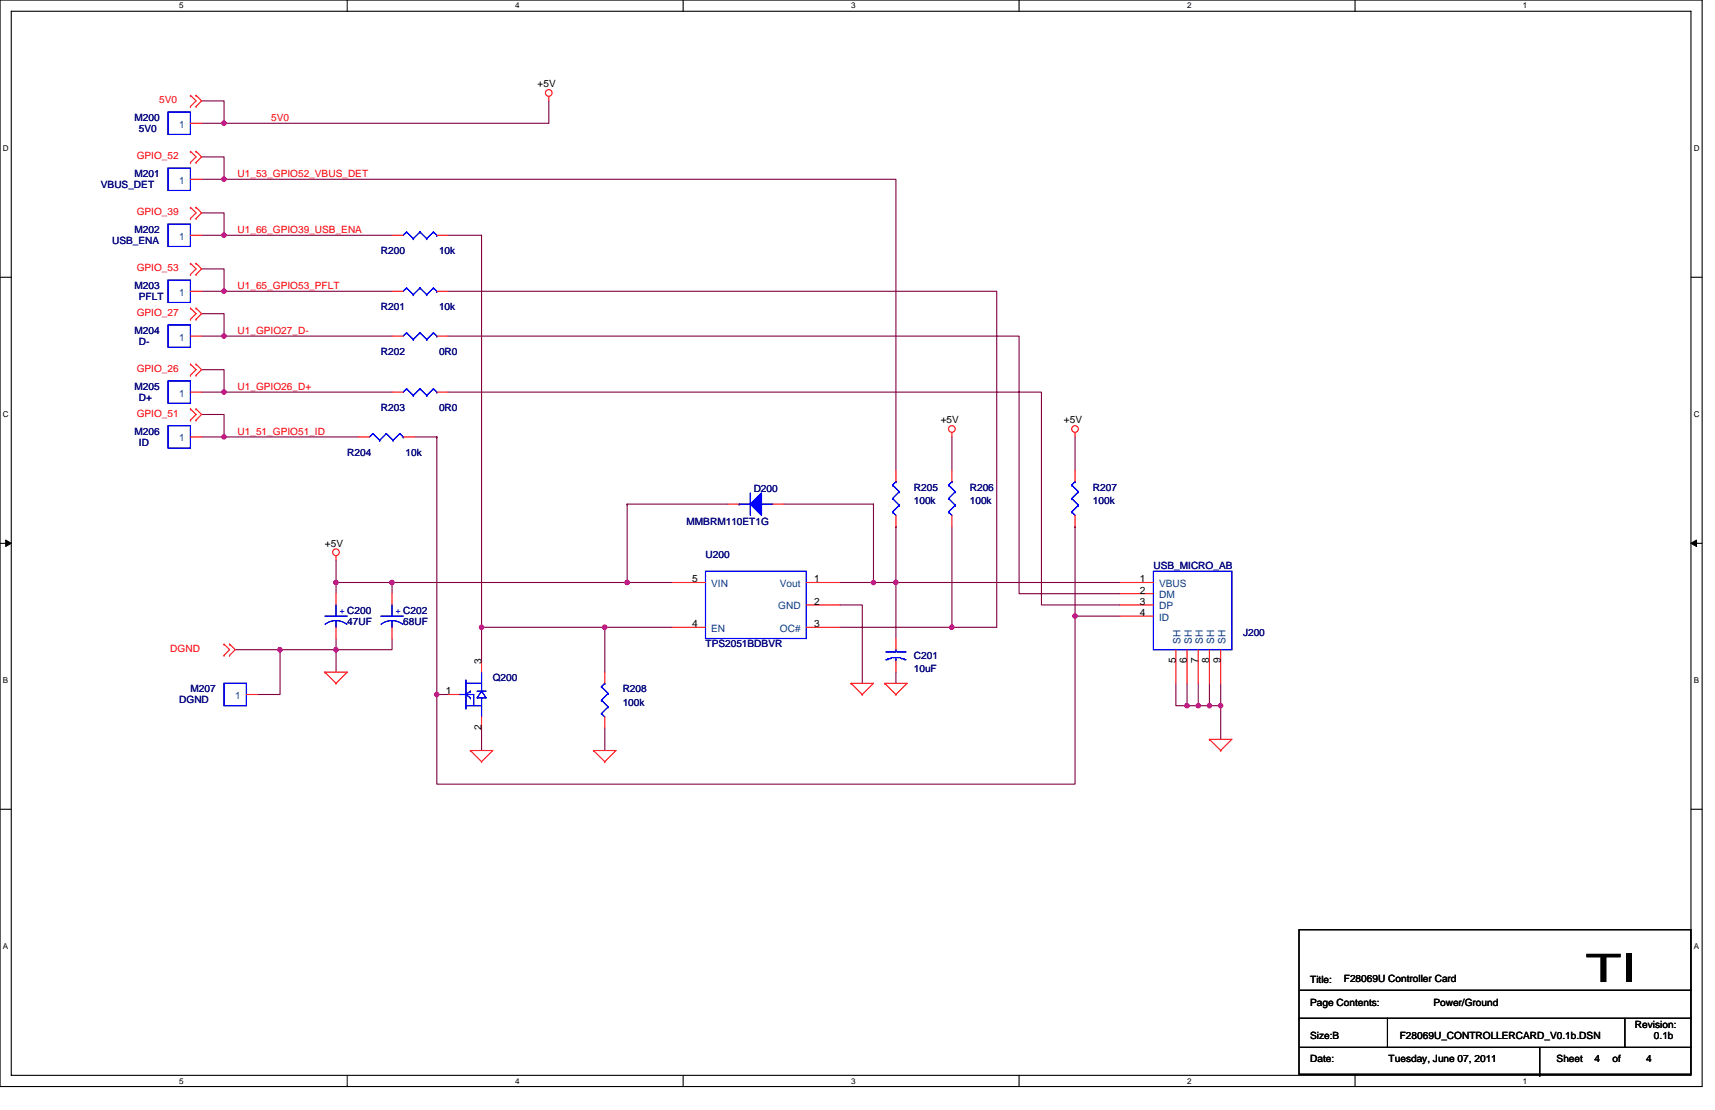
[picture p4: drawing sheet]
<svg xmlns="http://www.w3.org/2000/svg" width="432mm" height="279mm" viewBox="0 0 432 279" stroke-linecap="round" stroke-linejoin="round" font-family="sans-serif">
<path d="M0 0h428.6v273.5h-428.6zM2.8 2.8h422.9v267.9h-422.9z" fill="none" stroke="#000" stroke-width=".28"/>
<g fill="#fff">
<path d="M45.1 .3h1.1v2.3h-1.1z"/>
<path d="M45.1 271h1.1v2.2h-1.1z"/>
</g>
<path d="M87.4 0v2.8M87.4 270.7v2.8" fill="none" stroke="#000" stroke-width=".28"/>
<g fill="#fff">
<path d="M129.7 .3h1.1v2.3h-1.1z"/>
<path d="M129.7 271h1.1v2.2h-1.1z"/>
</g>
<path d="M172 0v2.8M172 270.7v2.8" fill="none" stroke="#000" stroke-width=".28"/>
<g fill="#fff">
<path d="M214.3 .3h1.1v2.3h-1.1z"/>
<path d="M214.3 271h1.1v2.2h-1.1z"/>
</g>
<path d="M256.6 0v2.8M256.6 270.7v2.8" fill="none" stroke="#000" stroke-width=".28"/>
<g fill="#fff">
<path d="M298.9 .3h1.1v2.3h-1.1z"/>
<path d="M298.9 271h1.1v2.2h-1.1z"/>
</g>
<path d="M341.2 0v2.8M341.2 270.7v2.8" fill="none" stroke="#000" stroke-width=".28"/>
<g fill="#fff">
<path d="M383.5 .3h1.1v2.3h-1.1z"/>
<path d="M383.5 271h1.1v2.2h-1.1z"/>
<path d="M.7 36.3h1.5v2.3h-1.5z"/>
<path d="M426.5 36.3h1.4v2.3h-1.4z"/>
<path d="M.7 103.3h1.5v2.2h-1.5z"/>
<path d="M426.5 103.3h1.4v2.2h-1.4z"/>
</g>
<path d="M0 69.8h2.8M425.7 69.8h2.9" fill="none" stroke="#000" stroke-width=".28"/>
<g fill="#fff">
<path d="M.7 170.2h1.4v2.3h-1.4z"/>
<path d="M426.5 170.2h1.3v2.3h-1.3z"/>
</g>
<path d="M0 136.8h2.8M425.7 136.8h2.9" fill="none" stroke="#000" stroke-width=".28"/>
<path d="M1.4 135.9l1.4 .9-1.4 .8zM425.7 136.8l1.4-.9v1.7z" fill="#000" stroke="#000" stroke-width=".25"/>
<g fill="#fff">
<path d="M.7 237.2h1.4v2.2h-1.4z"/>
<path d="M426.4 237.2h1.4v2.2h-1.4z"/>
</g>
<path d="M0 203.7h2.8M425.7 203.7h2.9M327.1 234h98.6v36.4h-98.6zM327.1 256.3h.1M327.1 256.3h98.6M327.3 249.3h98.4M349.3 256.3v7.3M409.1 256.3v7.3M327.3 263.6h98.4M387.7 270.7h.1M387.7 263.6v7.1" fill="none" stroke="#000" stroke-width=".28"/>
<g fill="none" stroke="#800040" stroke-width=".28">
<path d="M50.8 25.4h5.6v5.6h-5.6M50.8 39.5h5.6v5.6h-5.6M56.4 31h.1M138.2 25.4v5.6h-81.8M50.8 53.6h5.6v5.6h-5.6M56.4 45.1h169.2v73.3M56.4 45.1h.1M56.4 59.2h.1M56.4 59.2h42.3M112.8 59.2h8.4M121.2 59.2h.1M121.2 59.2v98.7"/>
<path d="M50.8 79h5.6v5.6h-5.6M50.8 67.7h5.6v5.6M50.8 73.3h5.6M56.4 73.3h.1M56.4 73.3h42.3M112.8 73.3h138.2v84.6h-11.3M50.8 93h5.6v5.7h-5.6M56.4 98.7h.1M56.4 84.6h.1M56.4 98.7h42.3M56.4 84.6h42.3M112.8 98.7h149.4v53.6h19.8"/>
<path d="M112.8 84.6h143.8v64.8h25.4M50.8 104.3h5.6v5.7M50.8 110h5.6M56.4 110h.1M56.4 110h33.8M104.3 110h5.7M110 110h.1M110 110v64.8M239.7 110v8.4M270.7 110v8.4M157.9 126.9v19.7h11.3M157.9 126.9h.1"/>
<path d="M157.9 126.9h25.4M197.4 126.9h22.5M219.9 126.9v19.7h-8.4M219.9 126.9h.1M225.6 132.5v14.1h-5.7M225.6 132.5h.1M239.7 132.5v25.4M270.7 132.5v22.6h11.3M270.7 132.5h.1M84.6 146.6v2.8M84.6 141v5.6M84.6 146.6h14.1v2.8"/>
<path d="M84.6 146.6h.1M98.7 146.6h.1M98.7 146.6h59.2M152.3 157.9h.1M152.3 157.9v11.3M152.3 157.9h-31.1v8.5M152.3 157.9h16.9M211.5 152.3h5.6v19.7M211.5 157.9h28.2M239.7 157.9h.1M270.7 155.1v42.3h-160.7v-22.6M282 146.6h-56.4v14.1"/>
<path d="M59.2 163.5h11.3M70.5 163.5h.1M70.5 163.5v11.3h-5.6M70.5 163.5h14.1M84.6 163.5v5.7M84.6 160.7v2.8M98.7 160.7v2.8h-14.1M110 174.8h2.8M225.6 169.2v2.8M296.1 172v5.6h2.8M298.9 177.6h.1M298.9 177.6h2.8"/>
<path d="M298.9 172v5.6M301.7 177.6h.1M301.7 177.6h2.8M301.7 172v5.6M304.5 177.6h.1M304.5 172v5.6M307.3 177.6h.1M307.3 172v5.6h-2.8M307.3 177.6v8.5M121.2 183.3v5.6M152.3 183.3v5.6"/>
</g>
<g fill="#f0f" stroke="#f0f" stroke-width=".28">
<circle cx="56.4" cy="31" r=".56"/>
<circle cx="270.7" cy="155.1" r=".56"/>
<circle cx="56.4" cy="45.1" r=".56"/>
<circle cx="56.4" cy="98.7" r=".55"/>
<circle cx="56.4" cy="84.6" r=".55"/>
<circle cx="56.4" cy="59.2" r=".56"/>
<circle cx="219.9" cy="146.6" r=".55"/>
<circle cx="157.9" cy="146.6" r=".56"/>
<circle cx="225.5" cy="146.6" r=".55"/>
<circle cx="307.3" cy="177.6" r=".55"/>
<circle cx="304.5" cy="177.6" r=".55"/>
<circle cx="301.7" cy="177.6" r=".55"/>
<circle cx="298.9" cy="177.6" r=".56"/>
<circle cx="152.2" cy="157.9" r=".56"/>
<circle cx="110" cy="174.8" r=".55"/>
<circle cx="121.2" cy="157.9" r=".56"/>
<circle cx="98.7" cy="146.6" r=".55"/>
<circle cx="56.4" cy="110" r=".55"/>
<circle cx="56.4" cy="73.3" r=".56"/>
<circle cx="239.6" cy="157.9" r=".56"/>
<circle cx="84.6" cy="163.5" r=".55"/>
<circle cx="70.5" cy="163.5" r=".55"/>
<circle cx="84.6" cy="146.6" r=".55"/>
</g>
<g fill="none" stroke="#f00" stroke-width=".28">
<path d="M47.9 24h.1M47.9 26.8h.1M47.9 38.1h.1M47.9 24l1.5 1.4-1.5 1.4M47.9 38.1l1.5 1.4-1.5 1.4M47.9 31h2.9M49.4 26.8h.1M49.4 24h.1M49.4 38.1h.1M49.4 24l1.4 1.4-1.4 1.4M49.4 38.1l1.4 1.4-1.4 1.4M138.2 24.3v1.1"/>
<path d="M47.9 40.9h.1M47.9 52.2h.1M47.9 55h.1M47.9 52.2l1.5 1.4-1.5 1.4M47.9 45.1h2.9M47.9 59.2h2.9M49.4 40.9h.1M49.4 55h.1M49.4 52.2h.1M49.4 52.2l1.4 1.4-1.4 1.4M98.7 59.2h2.8M110 59.2h2.8"/>
<path d="M47.9 66.3h.1M47.9 69.1h.1M47.9 77.6h.1M47.9 66.3l1.5 1.4-1.5 1.4M47.9 77.6l1.5 1.4-1.5 1.4M47.9 73.3h2.9M49.4 69.1h.1M49.4 66.3h.1M49.4 77.6h.1M49.4 66.3l1.4 1.4-1.4 1.4M49.4 77.6l1.4 1.4-1.4 1.4M98.7 73.3h2.8"/>
<path d="M110 73.3h2.8M47.9 80.4h.1M47.9 91.7h.1M47.9 94.5h.1M47.9 91.7l1.5 1.3-1.5 1.5M47.9 84.6h2.9M47.9 98.7h2.9M49.4 80.4h.1M49.4 94.5h.1M49.4 91.7h.1M49.4 91.7l1.4 1.3-1.4 1.5M98.7 84.6h2.8"/>
<path d="M98.7 98.7h2.8M110 84.6h2.8M110 98.7h2.8M47.9 102.9h.1M47.9 105.7h.1M47.9 102.9l1.5 1.4-1.5 1.4M47.9 110h2.9M49.4 105.7h.1M49.4 102.9h.1M49.4 102.9l1.4 1.4-1.4 1.4M90.2 110h2.8M101.5 110h2.8"/>
<path d="M225.6 118.4v2.8M239.7 108.8v1.2M239.7 118.4v2.8M270.7 108.8v1.2M270.7 118.4v2.8M84.6 139.9v1.1M183.3 126.9h2.8M194.6 126.9h2.8M225.6 129.7v2.8M239.7 129.7v2.8M270.7 129.7v2.8M84.6 149.4v2.9"/>
<path d="M84.6 157.9v2.8M98.7 149.4v2.9M98.7 157.9v2.8M169.2 157.9h8.4M169.2 146.6h8.4M203 157.9h8.5M203 146.6h8.5M203 152.3h8.5M282 146.6h8.4M282 152.3h8.4M282 149.4h8.4M282 155.1h8.4"/>
<path d="M56.4 162.1h.1M56.4 165h.1M56.4 162.1l1.4 1.4-1.4 1.5M57.8 165h.1M57.8 162.1h.1M57.8 162.1l1.4 1.4-1.4 1.5M62 174.8h2.9M81.8 169.2h5.6l-2.8 2.8M81.8 169.2h.1M81.8 169.2l2.8 2.8M84.6 172h.1M112.8 174.8h2.8"/>
<path d="M121.2 166.4v2.8M152.3 169.2v2.8M214.3 172h5.6l-2.8 2.8M214.3 172h.1M214.3 172l2.8 2.8M217.1 174.8h.1M222.8 172h5.6l-2.8 2.8M222.8 172h.1M222.8 172l2.8 2.8M225.6 174.8h.1M225.6 160.7v2.8M225.6 166.4v2.8"/>
<path d="M296.1 163.5v8.5M298.9 163.5v8.5M301.7 163.5v8.5M304.5 163.5v8.5M307.3 163.5v8.5M118.4 188.9h5.7l-2.9 2.8M118.4 188.9h.1M118.4 188.9l2.8 2.8M121.2 191.7h.1M121.2 180.5v2.8M149.4 188.9h5.7l-2.8 2.8M149.4 188.9h.1"/>
<path d="M149.4 188.9l2.9 2.8M152.3 191.7h.1M152.3 180.5v2.8M304.5 186.1h5.7l-2.9 2.8M304.5 186.1h.1M304.5 186.1l2.8 2.8M307.3 188.9h.1"/>
<circle cx="138.2" cy="23.4" r=".84"/>
<circle cx="239.7" cy="108" r=".84"/>
<circle cx="270.7" cy="108" r=".84"/>
<circle cx="84.6" cy="139" r=".84"/>
</g>
<g fill="none" stroke="#00f" stroke-width=".28">
<path d="M42.3 28.2h5.6v5.6h-5.6zM42.3 42.3h5.6v5.6h-5.6zM42.3 56.4h5.6v5.6h-5.6zM102.4 58.4h.1M102.4 58.4l-.9 .8M102.4 58.4l1.7 1.7M105.7 58.4h.1M105.7 58.4l-1.6 1.7M105.7 58.4l1.7 1.7M109.1 58.4h.1M109.1 58.4l-1.7 1.7M109.1 58.4l.9 .8"/>
<path d="M110 59.2h.1M42.3 70.5h5.6v5.6h-5.6zM102.4 72.5h.1M102.4 72.5l-.9 .8M102.4 72.5l1.7 1.7M104.1 74.2h.1M104.1 60.1h.1M105.7 72.5h.1M105.7 72.5l-1.6 1.7M105.7 72.5l1.7 1.7M107.4 74.2h.1M107.4 60.1h.1"/>
<path d="M109.1 72.5h.1M109.1 72.5l-1.7 1.7M109.1 72.5l.9 .8M110 73.3h.1M42.3 81.8h5.6v5.6h-5.6zM42.3 95.9h5.6v5.6h-5.6zM102.4 83.8h.1M102.4 97.9h.1M102.4 83.8l-.9 .8M102.4 83.8l1.7 1.6M102.4 97.9l-.9 .8M102.4 97.9l1.7 1.6"/>
<path d="M104.1 85.4h.1M104.1 99.5h.1M105.7 83.8h.1M105.7 97.9h.1M105.7 83.8l-1.6 1.6M105.7 83.8l1.7 1.6M105.7 97.9l-1.6 1.6M105.7 97.9l1.7 1.6M107.4 85.4h.1M107.4 99.5h.1M109.1 83.8h.1M109.1 97.9h.1"/>
<path d="M109.1 83.8l-1.7 1.6M109.1 83.8l.9 .8M109.1 97.9l-1.7 1.6M109.1 97.9l.9 .8M110 84.6h.1M110 98.7h.1M42.3 107.1h5.6v5.7h-5.6zM93.9 109.1h.1M93.9 109.1l-.9 .9M93.9 109.1l1.7 1.7M95.6 110.8h.1M97.3 109.1h.1"/>
<path d="M97.3 109.1l-1.7 1.7M97.3 109.1l1.7 1.7M99 110.8h.1M100.7 109.1h.1M100.7 109.1l-1.7 1.7M100.7 109.1l.8 .9M101.5 110h.1M186.1 126.9h.1M186.1 126.9h2.8M188.9 124.1v5.6M191.7 126.9h2.9M224.7 128.9h.1"/>
<path d="M224.7 125.5h.1M224.7 122.1h.1M224.7 128.9l.9 .8M224.7 125.5l1.7 1.7M224.7 122.1l1.7 1.7M225.6 121.2h.1M225.6 121.2l-.9 .9M226.4 127.2h.1M226.4 123.8h.1M226.4 127.2l-1.7 1.7M226.4 123.8l-1.7 1.7M238.8 128.9h.1"/>
<path d="M238.8 125.5h.1M238.8 122.1h.1M238.8 128.9l.9 .8M238.8 125.5l1.7 1.7M238.8 122.1l1.7 1.7M239.7 121.2h.1M239.7 121.2l-.9 .9M240.5 127.2h.1M240.5 123.8h.1M240.5 127.2l-1.7 1.7M240.5 123.8l-1.7 1.7M269.8 128.9h.1"/>
<path d="M269.8 125.5h.1M269.8 122.1h.1M269.8 128.9l.9 .8M269.8 125.5l1.7 1.7M269.8 122.1l1.7 1.7M270.7 121.2h.1M270.7 121.2l-.9 .9M271.5 127.2h.1M271.5 123.8h.1M271.5 127.2l-1.7 1.7M271.5 123.8l-1.7 1.7M81.8 155.1h5.6"/>
<path d="M84.6 156.2l1.4 .2 1.3 .7M84.6 156.2l-1.5 .2-1.2 .7M84.6 156.2v1.7M84.6 152.3v2.8M95.9 155.1h5.6M98.7 156.2l1.4 .2 1.3 .7M98.7 156.2l-1.5 .2-1.3 .7M98.7 156.2v1.7M98.7 152.3v2.8M177.6 143.8h25.4v16.9h-25.4zM290.4 143.8h19.8v19.7h-19.8zM56.4 172h5.6v5.6h-5.6z"/>
<path d="M115.6 174.8h1.7M117.3 171.2v7.3M117.3 174.8h2v2.8M117.3 172h3.9M117.3 177.6h3.9M117.3 174.8l1.1 .9M118.4 174h.1M118.4 175.7h.1M118.4 174l-1.1 .8M120.1 174h2.3M121.2 169.2v4.8M121.2 174l1.2 1.7h-2.3z"/>
<path d="M121.2 174h.1M121.2 175.7h.1M121.2 175.7v4.8M151.4 179.6h.1M151.4 176.2h.1M151.4 172.8h.1M151.4 179.6l.9 .9M151.4 176.2l1.7 1.7M151.4 172.8l1.7 1.7M152.3 172h.1M152.3 172l-.9 .8M153.1 177.9h.1"/>
<path d="M153.1 174.5h.1M153.1 177.9l-1.7 1.7M153.1 174.5l-1.7 1.7M223.6 165.8l-.6 .3M223.6 165.8h.1M224.5 165.5h2.2l.3 .3h.5l.3 .3h.3M224.5 165.5l-.3 .3h-.6M224.5 165.5h.1M225.6 163.5v.6h-2.6M225.6 165.8v.6M225.8 164.1h2.3"/>
</g>
<g fill="#00f" stroke="#00f" stroke-width=".28">
<path d="M191.7 124.1v5.6l-2.8-2.8z" fill-rule="evenodd"/>
<path d="M191.7 124.1v5.6l-2.8-2.8z" fill-rule="evenodd"/>
</g>
<text font-size="9.9" x="399.2" y="247.2">TI</text>
<g font-size="2.5">
<text x="135.3" y="22">+5V</text>
<text x="236.9" y="106.6">+5V</text>
<text x="267.9" y="106.6">+5V</text>
<text x="81.8" y="137.6">+5V</text>
<text x="174.2" y="146.6">5</text>
<text x="205" y="146.6">1</text>
<text x="287" y="146.6">1</text>
<text x="287" y="149.4">2</text>
<text x="205" y="152.3">2</text>
<text x="287" y="152.3">3</text>
<text x="287" y="155.1">4</text>
<text x="174.2" y="157.9">4</text>
<text x="205" y="157.9">3</text>
<text x="121.2" y="167.2" transform="rotate(-90 121.2 167.2)">3</text>
<text x="296" y="166.9" transform="rotate(-90 296 166.9)">5</text>
<text x="298.9" y="166.9" transform="rotate(-90 298.9 166.9)">6</text>
<text x="301.7" y="166.9" transform="rotate(-90 301.7 166.9)">7</text>
<text x="304.5" y="166.9" transform="rotate(-90 304.5 166.9)">8</text>
<text x="307.3" y="166.9" transform="rotate(-90 307.3 166.9)">9</text>
<text x="112.2" y="174.8">1</text>
<text x="121.2" y="183.9" transform="rotate(-90 121.2 183.9)">2</text>
<text x="329.9" y="247.5">Title:</text>
<text x="338.3" y="247.3">F28069U Controller Card</text>
<text x="329.9" y="253.2">Page Contents:</text>
<text x="360.9" y="253.2">Power/Ground</text>
<text x="329.9" y="261.6">Size:B</text>
<text x="352.4" y="261.6">F28069U_CONTROLLERCARD_V0.1b.DSN</text>
<text x="411.6" y="258.8">Revision:</text>
<text x="416.4" y="261.6">0.1b</text>
<text x="329.9" y="267.3">Date:</text>
<text x="349.6" y="267.3">Tuesday, June 07, 2011</text>
<text x="391.9" y="267.3">Sheet</text>
<text x="401.5" y="267.3">4</text>
<text x="406" y="267.3">of</text>
<text x="414.5" y="267.3">4</text>
</g>
<g font-size="2.5" fill="#f00">
<text x="40" y="26">5V0</text>
<text x="68.3" y="30.5">5V0</text>
<text x="34.4" y="40">GPIO_52</text>
<text x="59.8" y="44.6">U1_53_GPIO52_VBUS_DET</text>
<text x="34.4" y="54.1">GPIO_39</text>
<text x="59.8" y="58.7">U1_66_GPIO39_USB_ENA</text>
<text x="34.4" y="68.2">GPIO_53</text>
<text x="59.8" y="72.7">U1_65_GPIO53_PFLT</text>
<text x="34.4" y="79.5">GPIO_27</text>
<text x="59.8" y="84">U1_GPIO27_D-</text>
<text x="34.4" y="93.6">GPIO_26</text>
<text x="59.8" y="98.1">U1_GPIO26_D+</text>
<text x="34.4" y="104.9">GPIO_51</text>
<text x="59.8" y="109.4">U1_51_GPIO51_ID</text>
<text x="42.9" y="164.1">DGND</text>
</g>
<g font-size="2.5" fill="#000080">
<text x="33.8" y="30.5">M200</text>
<text x="35" y="33.3">5V0</text>
<text x="25.4" y="47.4">VBUS_DET</text>
<text x="33.8" y="44.6">M201</text>
<text x="33.8" y="58.7">M202</text>
<text x="28.2" y="61.5">USB_ENA</text>
<text x="95.9" y="64">R200</text>
<text x="110.5" y="64">10k</text>
<text x="33.8" y="72.7">M203</text>
<text x="35" y="75.6">PFLT</text>
<text x="95.9" y="78.1">R201</text>
<text x="110.5" y="78.1">10k</text>
<text x="33.8" y="84">M204</text>
<text x="35" y="86.8">D-</text>
<text x="95.9" y="89.4">R202</text>
<text x="110.5" y="89.4">0R0</text>
<text x="33.8" y="98.1">M205</text>
<text x="35" y="100.9">D+</text>
<text x="95.9" y="103.5">R203</text>
<text x="110.5" y="103.5">0R0</text>
<text x="33.8" y="109.4">M206</text>
<text x="35" y="112.2">ID</text>
<text x="87.4" y="114.7">R204</text>
<text x="102.1" y="114.7">10k</text>
<text x="189.8" y="123.8">D200</text>
<text x="230.1" y="123.5">R205</text>
<text x="244.2" y="123.5">R206</text>
<text x="275.2" y="123.5">R207</text>
<text x="230.1" y="126.9">100k</text>
<text x="244.2" y="126.9">100k</text>
<text x="275.2" y="126.9">100k</text>
<text x="172.8" y="132.2">MMBRM110ET1G</text>
<text x="177.6" y="140.4">U200</text>
<text x="290.4" y="143.2">USB_MICRO_AB</text>
<text x="87.4" y="157.3">47UF</text>
<text x="101.5" y="157.3">68UF</text>
<text x="313" y="160.1">J200</text>
<text x="177.6" y="163">TPS2051BDBVR</text>
<text x="230.1" y="165.8">C201</text>
<text x="124.1" y="171.4">Q200</text>
<text x="230.1" y="169.2">10uF</text>
<text x="45.1" y="177.1">DGND</text>
<text x="47.9" y="174.2">M207</text>
<text x="156.8" y="174.2">R208</text>
<text x="156.8" y="177.6">100k</text>
</g>
<g font-size="2.5" fill="#004080">
<text x="45.1" y="32.2">1</text>
<text x="45.1" y="46.3">1</text>
<text x="45.1" y="60.4">1</text>
<text x="45.1" y="74.5">1</text>
<text x="45.1" y="85.7">1</text>
<text x="45.1" y="99.8">1</text>
<text x="45.1" y="111.1">1</text>
<text x="179" y="147.8">VIN</text>
<text x="196.4" y="147.8">Vout</text>
<text x="291.8" y="147.8">VBUS</text>
<text x="195.9" y="153.4">GND</text>
<text x="291.8" y="150.6">DM</text>
<text x="291.8" y="153.4">DP</text>
<text x="179" y="159">EN</text>
<text x="196.4" y="159">OC#</text>
<text x="291.8" y="156.2">ID</text>
<text x="297.2" y="162.1" transform="rotate(-90 297.2 162.1)">SH</text>
<text x="300.1" y="162.1" transform="rotate(-90 300.1 162.1)">SH</text>
<text x="302.9" y="162.1" transform="rotate(-90 302.9 162.1)">SH</text>
<text x="305.7" y="162.1" transform="rotate(-90 305.7 162.1)">SH</text>
<text x="308.5" y="162.1" transform="rotate(-90 308.5 162.1)">SH</text>
<text x="59.2" y="176">1</text>
</g>
<g font-size="2.5" fill="#00f">
<text x="85.4" y="154.5">+ C200</text>
<text x="99.5" y="154.5">+ C202</text>
</g>
<g font-size="2">
<text x="45.1" y="2.1">5</text>
<text x="129.7" y="2.1">4</text>
<text x="214.3" y="2.1">3</text>
<text x="298.9" y="2.1">2</text>
<text x="383.5" y="2.1">1</text>
<text x=".7" y="38.1">D</text>
<text x="426.5" y="38.1">D</text>
<text x=".7" y="105.1">C</text>
<text x="426.5" y="105.1">C</text>
<text x=".7" y="172">B</text>
<text x="426.5" y="172">B</text>
<text x=".7" y="239">A</text>
<text x="426.5" y="239">A</text>
<text x="45.1" y="272.8">5</text>
<text x="129.7" y="272.8">4</text>
<text x="214.3" y="272.8">3</text>
<text x="298.9" y="272.8">2</text>
<text x="383.5" y="272.8">1</text>
</g>
</svg>
